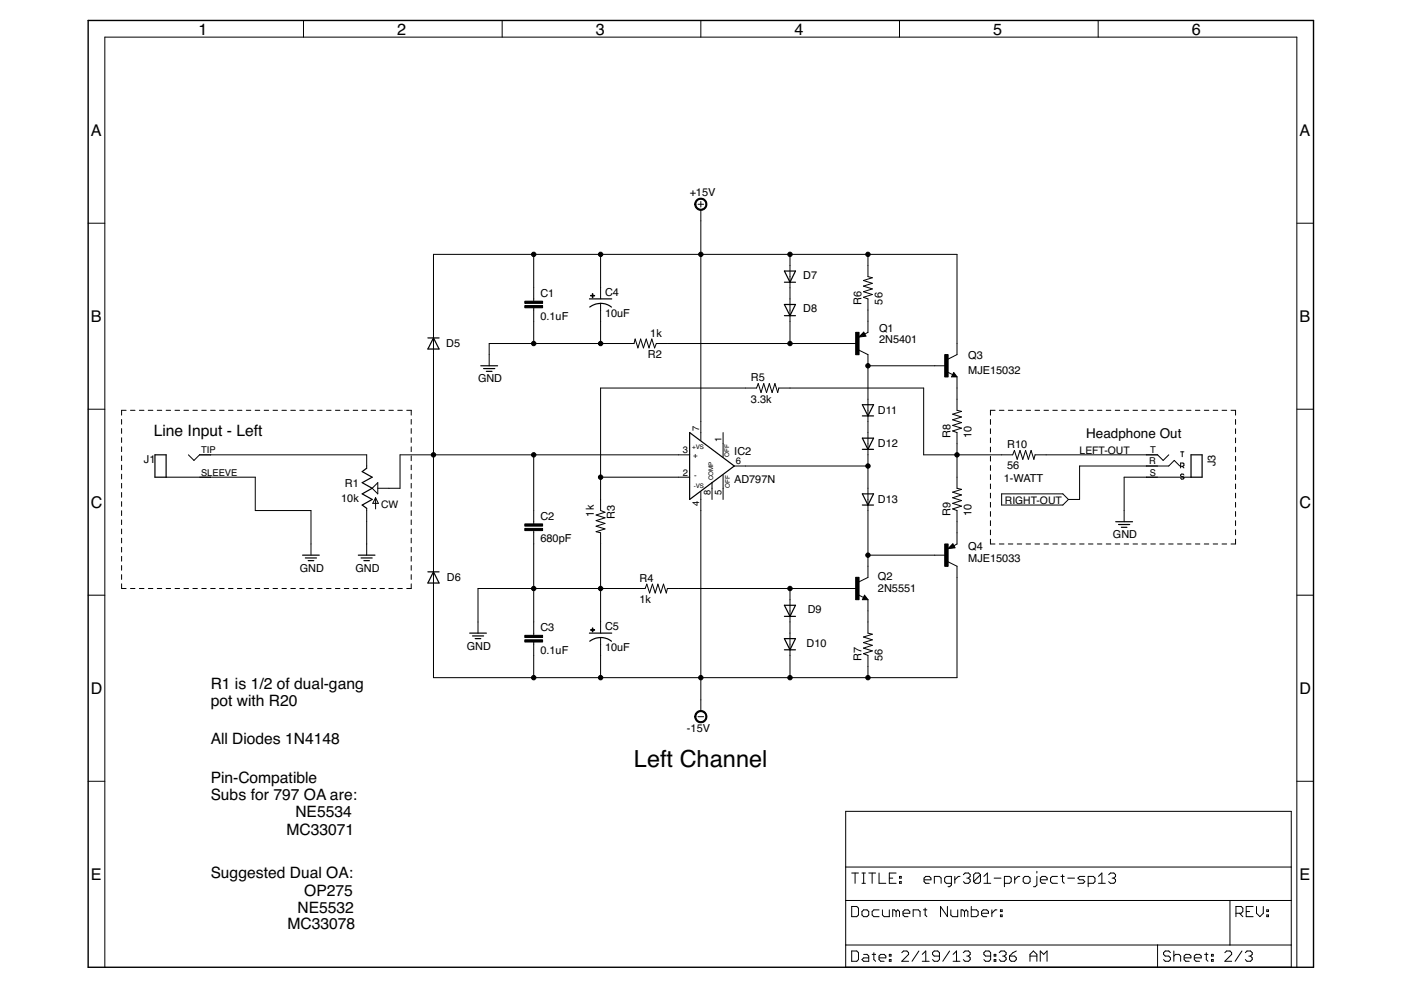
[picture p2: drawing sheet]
<svg xmlns="http://www.w3.org/2000/svg" width="297mm" height="210mm" viewBox="0 0 297 210" stroke-linecap="round" stroke-linejoin="round" font-family="sans-serif">
<g fill="#000" stroke="#000" stroke-width=".21">
<path d="M22.2 7.9v197.2zM64.3 4.3v3.6zM106.5 4.3v3.6zM148.6 4.3v3.6zM190.7 4.3v3.6zM232.8 4.3v3.6zM22.2 7.9h252.8zM18.7 47.3h3.5zM91.9 53.9v16.6zM113.2 53.9v7.1zM91.9 53.9h21.3zM113.2 53.9h14.1z"/>
<path d="M148 43.3h1.2zM148.6 44.5v2.3zM148.6 42.7v1.2zM148.6 53.9h18.9zM127.3 53.9h21.3zM148.6 46.8v7.1zM167.5 56.3v2.4zM167.5 53.9v2.4zM167.5 53.9h16.5zM183.1 59.5l1.9-.6zM184 56.3v2.4zM184 53.9v2.4z"/>
<path d="M184 58.7l1 .2zM184 53.9h18.9zM275 47.3h3.5zM91.9 72.8v2.4zM91.9 70.5v2.3zM103.7 75.2v2.4zM103.7 72.8v2.4zM113.2 61v2.4zM113.2 65.7v2.4zM113.2 65.3v.4zM113.2 63.4v.5zM103.7 72.8h9.5z"/>
<path d="M113.2 68.1v4.7zM127.3 64.3v1.4zM127.3 61v2.4zM127.3 65.7v2.4zM127.3 68.1v4.7zM127.3 72.8h4.8zM113.2 72.8h14.1zM127.3 53.9v7.1zM132.1 72.8h2.3zM134.7 71.9l-.3 .9zM134.7 71.9l.6 1.9zM135.8 71.9l-.5 1.9z"/>
<path d="M135.8 71.9l.6 1.9zM137 71.9l-.6 1.9zM137 71.9l.6 1.9zM138.2 71.9l-.6 1.9zM138.2 71.9l.6 1.9zM139.1 72.8l-.3 1zM139.1 72.8h2.4zM141.5 72.8h26zM167.5 58.7v2.3zM167.5 63.4v2.3zM167.5 65.7v2.4zM167.5 72.8h11.8z"/>
<path d="M167.5 68.1v4.7zM167.5 61v2.4zM179.3 72.8h2.4zM182.1 71.5l1.5-.2zM183.1 63l1.9-.6zM183.1 61.8l1.9-.5zM183.1 60.7l1.9-.6zM183.1 70.4l-1 1.1zM183.1 70.4l.5 .9zM184 63.4v2.3zM183.1 63l.9 .4zM184 68.1v2.4z"/>
<path d="M184 75.2v2.4zM183.3 70.8l.7-.3zM182.1 74.3l1.9 .9zM184 65.7v2.4zM184 77.6v7zM183.1 61.8l1.9 .6zM183.1 60.7l1.9 .6zM183.1 59.5l1.9 .6zM198.2 77.6h2.4zM184 77.6h14.2zM202.2 79l-.5 .9zM200.8 78.9l1.2 .5z"/>
<path d="M202.2 79l.7 .9zM202.9 72.8v2.4zM201 76.1l1.9-.9zM201.7 79.9h1.2zM202.9 53.9v18.9zM18.7 86.8h3.5zM25.8 87h.9zM25.8 98.6v1zM25.8 96.7v1zM25.8 94.7v1.1zM25.8 92.8v1zM25.8 90.9v1z"/>
<path d="M25.8 88.9v1zM25.8 87v1zM27.7 87h.9zM29.5 87h1zM31.4 87h1zM33.3 87h1zM35.2 87h1zM37.1 87h1zM39 87h1zM39.9 96.4l1.2 1.2zM40.9 87h.9zM41.1 97.6l1.2-1.2z"/>
<path d="M42.3 96.4h2.4zM42.8 87h.9zM44.7 87h.9zM46.5 87h1zM48.5 87h.9zM50.3 87h1zM52.2 87h1zM54.1 87h1zM56 87h1zM57.9 87h.9zM59.8 87h.9zM61.7 87h.9z"/>
<path d="M63.6 87h.9zM65.4 87h1zM67.3 87h1zM69.2 87h1zM71.1 87h1zM73 87h1zM74.9 87h.9zM76.8 87h.9zM77.7 96.4v2.4zM77.7 98.8v.5zM44.7 96.4h33zM78.7 87h.9z"/>
<path d="M80.6 87h.9zM82.4 87h1zM84.3 87h1zM84.8 96.4h7.1zM86.2 87h1zM87.2 87v1zM87.2 88.9v1zM87.2 90.9v1zM87.2 92.8v1zM87.2 94.7v1.1zM87.2 96.7v1zM87.2 98.6v1z"/>
<path d="M91.9 96.4h21.3zM91.9 75.2v21.2zM113.2 96.4v11.8zM113.2 96.4h30.7zM127.3 82.3h30.7zM143.9 96.4h2.3zM148.6 89.4v2.3zM148.6 91.7v1.7zM148.6 53.9v35.5zM153.3 94.1v2.8zM153.3 91.7v2.4zM155.7 98.8h2.3z"/>
<path d="M158 82.3h2.4zM158 98.8h26zM160.8 81.3l-.4 1zM160.8 81.3l.6 1.9zM161.9 81.3l-.5 1.9zM161.9 81.3l.6 1.9zM163.1 81.3l-.6 1.9zM163.1 81.3l.6 1.9zM164.3 81.3l-.6 1.9zM164.3 81.3l.6 1.9zM165.1 82.3l-.2 .9zM165.1 82.3h2.4z"/>
<path d="M167.5 82.3h28.3zM184 84.6v2.4zM184 87v2.4zM184 91.7v2.4zM184 94.1v2.3zM184 96.4v2.4zM184 98.8v4.7zM184 89.4v2.3zM195.8 82.3v14.1zM195.8 96.4h7.1zM202 91.4l1.9-.6zM202 90.2l1.9-.6z"/>
<path d="M202 89l1.9-.6zM202 87.8l1.9-.6zM202.9 84.6v2.4zM202.9 91.7v2.4zM202 91.4l.9 .3zM202.9 79.9v2.4zM202.9 82.3v2.3zM202.9 94.1v2.3zM202 90.2l1.9 .6zM202 89l1.9 .6zM202 87.8l1.9 .6zM202.9 87l1 .2z"/>
<path d="M210 87v1zM210 88.9v1.1zM210 90.9v1zM210 92.9v1zM210 94.8v1zM210 96.8v1zM210 98.7v1zM210 87h1zM212.4 96.4h2.3zM202.9 96.4h9.5zM211.9 87h1zM215.1 95.5l-.4 .9z"/>
<path d="M213.8 87h.9zM215.1 95.5l.6 1.9zM216.3 95.5l-.6 1.9zM216.3 95.5l.6 1.9zM215.7 87h.9zM217.4 95.5l-.5 1.9zM217.4 95.5l.6 1.9zM218.6 95.5l-.6 1.9zM217.6 87h.9zM218.6 95.5l.6 1.9zM219.5 96.4l-.3 1zM219.4 87h1z"/>
<path d="M219.5 96.4h2.3zM221.8 96.4h21.3zM221.3 87h1zM223.2 87h1zM225.1 87h1zM227 87h1zM228.9 98.8v7.1zM228.9 87h.9zM230.8 87h.9zM232.7 87h.9zM234.5 87h1zM236.5 87h.9z"/>
<path d="M238.3 87h1zM240.2 87h1zM243.1 98.8h2.3zM243.1 96.4h2.3zM228.9 98.8h14.2zM242.1 87h1zM244 87h1zM245.4 96.4l1.2 1.2zM245.9 87h.9zM247.8 96.4l-1.2 1.2zM243.1 98.8h4.7zM247.8 87h.9z"/>
<path d="M249 97.6l-1.2 1.2zM249 97.6l1.1 1.2zM250.3 95.8h.7zM250.3 98.2v1zM250.3 98.2h.5zM249.7 87h.9zM250.7 95.8v1zM250.7 98.9l.3 .3zM250.8 98.2l.2 .1zM250.3 98.9h.5zM251 98.3v.4zM251 98.7l-.2 .2z"/>
<path d="M251.5 87h1zM253.4 87h1zM255.3 87h1zM257.2 87h1zM259.1 87h1zM262 98.7v1zM262 96.8v1zM262 94.8v1zM262 92.9v1zM262 90.9v1zM262 88.9v1.1zM262 87v1z"/>
<path d="M261 87h1zM275 86.8h3.5zM25.8 118v1zM25.8 116v1.1zM25.8 114.1v1zM25.8 112.2v1zM25.8 110.2v1zM25.8 108.3v1zM25.8 106.4v1zM25.8 104.4v1zM25.8 102.5v1zM25.8 100.5v1.1z"/>
<path d="M35.2 101.2h9.5zM42.3 101.2h2.4zM44.7 101.2h9.4zM54.1 101.2v7zM65.9 115.3v2.4zM65.9 108.2v7.1zM54.1 108.2h11.8zM77.7 108.2v2.4zM77.7 107.8v.4zM77.7 115.3v2.4zM77.7 110.6v4.7zM78.9 103.5l1.2-1.2z"/>
<path d="M79.6 105.5l-.6 1.2zM79.6 105.5v2.4zM79.6 105.5l.6 1.2zM78.9 103.5l1.2 1.2zM80.1 102.3v2.4zM79 106.7h1.2zM80.1 103.5h2.4zM82.5 103.5h2.3zM84.8 96.4v7.1zM87.2 100.5v1.1zM87.2 102.5v1zM87.2 104.4v1z"/>
<path d="M87.2 106.4v1zM87.2 108.3v1zM87.2 110.2v1zM87.2 112.2v1zM87.2 114.1v1zM87.2 116v1.1zM87.2 118v1zM87.2 119.9v1zM113.2 108.2v2.4zM113.2 113v2.3zM113.2 112.5v.5zM113.2 110.6v.5z"/>
<path d="M126.4 109.2l1.9 .6zM126.4 110.4l1.9 .6zM126.4 111.6l1.9 .5zM126.4 112.7l.9 .3zM127.3 113v2.3zM127.3 105.9v2.3zM127.3 108.2l1 .4zM127.3 115.3v9.5zM127.3 101.2v4.7zM127.3 82.3v18.9zM126.4 109.2l1.9-.6zM126.4 110.4l1.9-.6z"/>
<path d="M126.4 111.6l1.9-.6zM126.4 112.7l1.9-.6zM143.9 101.2h2.3zM127.3 101.2h16.6zM148.6 105.9v2.3zM148.6 104.2v1.7zM148.6 108.2v35.5zM151 103.5v2.4zM151 102.3v1.2zM153.3 100.7v2.8zM153.3 103.5v2.4zM184 103.5v2.4z"/>
<path d="M184 105.9v2.3zM184 108.2v9.5zM184 117.7v2.4zM198.2 117.7h2.4zM184 117.7h14.2zM201 116.3l1.5-.2zM202 107.9l1.9-.6zM202 106.7l1.9-.6zM202 105.5l1.9-.6zM202 104.4l1.9-.6zM202 115.3l-1 1zM202 115.3l.5 .8z"/>
<path d="M202.9 101.2v2.3zM202.9 108.2v2.4zM202 107.9l.9 .3zM202.9 113v2.3zM202.2 115.7l.7-.4zM202.9 110.6v2.4zM202.9 96.4v4.8zM202 106.7l1.9 .6zM202 105.5l1.9 .6zM202 104.4l1.9 .5zM202.9 103.5l1 .3zM210 100.6v1.1z"/>
<path d="M210 102.6v1zM210 104.6v1zM210 106.5v1zM210 108.5v1zM210 110.4v1zM210 112.4v1zM210 114.3v1zM210 115.3h.9zM211.9 115.3h1zM212.4 104.7v2.4zM212.4 107.1h12.9zM213.8 115.3h.9z"/>
<path d="M215.7 115.3h.9zM217.6 115.3h.9zM219.4 115.3h1zM221.3 115.3h1zM223.2 115.3h1zM225.1 115.3h1zM212.4 104.7h12.9zM225.3 104.7l1.2 1.2zM226.5 105.9l-1.2 1.2zM227 115.3h1zM228.9 115.3h.9zM226.5 105.9h2.4z"/>
<path d="M230.8 115.3h.9zM232.7 115.3h.9zM234.5 115.3h1zM236.5 115.3h.9zM238.3 115.3h1zM238.3 108.2v2.4zM238.3 101.2v7zM240.2 115.3h1zM242.1 115.3h1zM243.1 101.2h2.3zM238.3 101.2h4.8zM244 115.3h1z"/>
<path d="M245.9 115.3h.9zM247.8 115.3h.9zM249.7 115.3h.9zM250.3 100.7v.2zM250.3 100.9l.2 .1zM250.5 100.5l-.2 .2zM250.5 101h.3zM250.3 101.4l.2 .2zM250.5 100.5h.3zM250.8 101l.2 .2zM250.5 101.6h.3zM250.8 100.5l.2 .2z"/>
<path d="M251 101.2v.2zM251 101.4l-.2 .2zM251.5 115.3h1zM243.1 101.2h9.4zM253.4 115.3h1zM255.3 115.3h1zM257.2 115.3h1zM259.1 115.3h1zM261 115.3h1zM262 114.3v1zM262 112.4v1zM262 110.4v1z"/>
<path d="M262 108.5v1zM262 106.5v1zM262 104.6v1zM262 102.6v1zM262 100.6v1.1zM18.7 126.2h3.5zM25.8 123.8v1zM25.8 121.8v1.1zM25.8 119.9v1zM25.8 124.8h.9zM27.7 124.8h.9zM29.5 124.8h1z"/>
<path d="M31.5 124.8h.9zM33.3 124.8h1zM35.2 124.8h1zM37.1 124.8h1zM39 124.8h1zM40.9 124.8h.9zM42.8 124.8h.9zM44.7 124.8h.9zM46.5 124.8h1zM48.5 124.8h.9zM50.3 124.8h1zM52.2 124.8h1z"/>
<path d="M54.1 124.8h1zM56 124.8h1zM57.9 124.8h.9zM59.8 124.8h.9zM61.7 124.8h.9zM63.6 124.8h.9zM65.4 124.8h1zM67.3 124.8h1zM69.2 124.8h1zM71.1 124.8h1zM73 124.8h1zM74.9 124.8h.9z"/>
<path d="M76.8 124.8h.9zM78.7 124.8h.9zM80.6 124.8h.9zM82.4 124.8h1zM84.3 124.8h1zM87.2 121.8v1.1zM87.2 123.8v1zM86.2 124.8h1zM91.9 122.4v2.4zM91.9 120.1v2.3zM91.9 96.4v23.7zM91.9 124.8v18.9z"/>
<path d="M101.3 131.9v2.3zM101.3 124.8v7.1zM101.3 124.8h11.9zM113.2 131.9v2.3zM113.2 136.6v2.4zM113.2 136.1v.5zM113.2 134.2v.5zM113.2 115.3v9.5zM113.2 124.8v7.1zM113.2 139v4.7zM127.3 135.2v1.4zM127.3 131.9v2.3z"/>
<path d="M127.3 136.6v2.4zM113.2 124.8h14.1zM127.3 124.8v7.1zM127.3 139v4.7zM134.4 124.8h2.4zM127.3 124.8h7.1zM137.1 123.8l-.3 1zM137.1 123.8l.6 1.9zM138.3 123.8l-.6 1.9zM138.3 123.8l.6 1.9zM139.5 123.8l-.6 1.9zM139.5 123.8l.6 1.9z"/>
<path d="M140.7 123.8l-.6 1.9zM140.7 123.8l.6 1.9zM141.5 124.8l-.2 .9zM141.5 124.8h2.4zM143.9 124.8h23.6zM167.5 127.1v2.4zM167.5 129.5v2.4zM167.5 134.2v2.4zM167.5 136.6v2.4zM167.5 124.8h11.8zM167.5 124.8v2.3zM167.5 131.9v2.3z"/>
<path d="M167.5 139v4.7zM179.3 124.8h2.4zM183.3 126.2l-.5 .9zM183.1 138.6l1.9-.6zM183.1 137.4l1.9-.6zM183.1 136.2l1.9-.5zM183.1 135.1l1.9-.6zM181.9 126.1l1.2 .6zM183.3 126.2l.7 .9zM184 131.9v2.3zM183.1 138.6l.9 .4zM184 127.1v2.4z"/>
<path d="M184 120.1v2.3zM182.1 123.4l1.9-1zM182.8 127.1h1.2zM184 129.5v2.4zM183.1 137.4l1.9 .6zM183.1 136.2l1.9 .6zM183.1 135.1l1.9 .6zM184 134.2l1 .3zM202.9 120.1v2.3zM201 119.1l1.9 1zM202.9 122.4v21.3zM275 126.2h3.5z"/>
<path d="M91.9 143.7h21.3zM113.2 143.7h14.1zM127.3 143.7h21.3zM148 152h1.2zM148.6 148.4v2.4zM148.6 143.7h18.9zM148.6 143.7v4.7zM167.5 143.7h16.5zM184 139v2.3zM184 141.3v2.4zM184 143.7h18.9zM18.7 165.7h3.5z"/>
<path d="M179.3 172h94.5zM273.8 172v11.8zM275 165.7h3.5zM179.3 183.8v7.1zM179.3 183.8h94.5zM179.3 172v11.8zM180.6 185.1h1.4zM180.6 192.2v2.2zM180.6 194.4h1.1zM181.3 185.1v2.2zM181.7 194.4l.3-.4zM180.6 192.2h1.1z"/>
<path d="M182 192.6v1.4zM181.7 192.2l.3 .4zM182.8 187.3h.7zM182.8 185.1h.7zM182.8 193.3v.7zM182.8 194l.3 .4zM183.1 185.1v2.2zM183.1 194.4h.7zM183.1 192.9l-.3 .4zM183.8 194.4l.4-.4zM183.1 192.9h.7zM184.2 185.1h1.5z"/>
<path d="M184.2 193.3v.7zM183.8 192.9l.4 .4zM184.9 185.1v2.2zM184.9 193.3v.7zM184.9 194l.4 .4zM185.3 192.9l-.4 .4zM185.3 194.4h1.1zM186.4 185.1v2.2zM186.4 187.3h1.4zM185.3 192.9h1.1zM187.1 192.9v1.1zM187.1 194l.4 .4z"/>
<path d="M187.5 194.4h1.1zM188.6 185.1v2.2zM188.6 187.3h1.4zM188.6 186.2h.7zM188.6 192.9v1.5zM189.3 192.9v1.5zM189.3 192.9h.3zM189.6 192.9l.4 .4zM188.6 185.1h1.4zM190 193.3v1.1zM190 193.3l.4-.4zM190.4 192.9l.3 .4z"/>
<path d="M190.7 185.8h.4zM190.7 185.8v.4zM190.7 186.9h.4zM190.7 186.9v.4zM190.7 193.3v1.1zM191.1 185.8v.4zM190.7 186.2h.4zM191.1 186.9v.4zM190.7 187.3h.4zM191.5 193.3v.7zM191.5 193.3l.3-.4zM191.5 194l.3 .4z"/>
<path d="M191.8 192.9h.7zM191.8 194.4h.7zM192.5 192.9l.4 .4zM192.9 193.3v.3zM191.5 193.6h1.4zM193.6 192.9v1.5zM193.6 192.9h1.1zM194.7 192.9l.4 .4zM195.1 193.3v1.1zM195.8 192.9h.7zM195.9 186.2v.7zM196.3 185.8l-.4 .4z"/>
<path d="M196.2 192.6v1.4zM196.2 194l.3 .4zM195.9 186.9l.4 .4zM196.3 185.8h.7zM196.3 187.3h.7zM197 185.8l.4 .4zM197.4 186.2v.3zM195.9 186.5h1.5zM198.1 185.8v1.5zM198.1 185.8h1.1zM199.2 185.8l.3 .4zM199.4 192.2v2.2z"/>
<path d="M199.4 192.2l1.5 2.2zM199.5 186.2v1.1zM200.3 186.2v.7zM200.3 186.9l.3 .4zM200.6 185.8l-.3 .4zM200.6 187.3h1.1zM200.9 192.2v2.2zM201 188h.4zM201.4 188l.3-.4zM201.6 192.9v1.1zM201.6 194l.4 .4zM201.7 185.8v1.8z"/>
<path d="M200.6 185.8h1.1zM202 194.4h1.1zM202.4 185.8v1.5zM202.4 186.5l.8-.7zM203.1 192.9v1.5zM203.2 185.8h.3zM203.8 192.9v1.5zM203.8 192.9h.3zM204.1 192.9l.4 .4zM204.3 185.5l.3-.4zM204.5 193.3v1.1zM204.5 193.3l.4-.4z"/>
<path d="M204.6 185.1h.7zM204.3 186.9l.3 .4zM204.9 192.9l.3 .4zM205.2 193.3v1.1zM205.3 185.1l.4 .4zM205 186.2h.3zM205.3 186.2l.4 .3zM204.6 187.3h.7zM205.7 185.5v.3zM205.7 185.8l-.4 .4zM205.7 186.5v.4zM205.7 186.9l-.4 .4z"/>
<path d="M205.9 192.2v2.2zM205.9 194.4h1.1zM206.4 185.5v1.4zM206.4 185.5l.4-.4zM207.9 185.5l-1.5 1.4zM206.8 185.1h.7zM206.4 186.9l.4 .4zM207 194.4l.4-.4zM205.9 192.9h1.1zM207.4 193.3v.7zM207 192.9l.4 .4zM207.5 185.1l.4 .4z"/>
<path d="M206.8 187.3h.7zM207.9 185.5v1.4zM207.9 186.9l-.4 .4zM208.1 193.3v.7zM208.1 193.3l.4-.4zM208.1 194l.4 .4zM208.5 192.9h.7zM208.6 185.8l.7-.7zM208.6 187.3h1.5zM208.5 194.4h.7zM209.2 192.9l.4 .4zM209.3 185.1v2.2z"/>
<path d="M209.6 193.3v.3zM208.1 193.6h1.5zM210.3 192.9v1.5zM210.3 193.6l.7-.7zM210.8 186.2h1.4zM211 192.9h.4zM212.1 192.9h.4zM212.1 192.9v.4zM212.1 194h.4zM212.1 194v.4zM212.5 192.9v.4zM212.1 193.3h.4z"/>
<path d="M212.5 194v.4zM212.1 194.4h.4zM213 185.8v2.2zM213 185.8h1zM214 185.8l.4 .4zM213 187.3h1zM214.4 186.2v.7zM214.4 186.9l-.4 .4zM215.1 185.8v1.5zM215.1 186.5l.8-.7zM215.9 185.8h.3zM216.9 186.2v.7z"/>
<path d="M216.9 186.9l.4 .4zM217.3 187.3h.7zM217.3 185.8l-.4 .4zM218 187.3l.4-.4zM217.3 185.8h.7zM218.4 186.2v.7zM218 185.8l.4 .4zM219.1 188h.4zM219.5 188l.3-.4zM219.8 185.8v1.8zM219.8 184.7v.4zM220.6 186.2v.7z"/>
<path d="M220.6 186.2l.3-.4zM220.6 186.9l.3 .4zM220.9 185.8h.8zM220.9 187.3h.8zM221.7 185.8l.3 .4zM222 186.2v.3zM220.6 186.5h1.4zM222.7 186.2v.7zM222.7 186.9l.4 .4zM223.1 185.8l-.4 .4zM223.1 187.3h1.1zM223.1 185.8h1.1z"/>
<path d="M224.9 185.8h.7zM225.3 185.5v1.4zM225.3 186.9l.3 .4zM226.4 186.2h1.4zM228.5 187.3h1.1zM228.5 186.2l.4-.4zM228.5 186.2l.4 .3zM228.9 185.8h1.1zM229.6 187.3l.4-.4zM228.9 186.5h.7zM229.6 186.5l.4 .4zM230.7 185.8v2.2z"/>
<path d="M230.7 185.8h1.1zM231.8 185.8l.4 .4zM230.7 187.3h1.1zM232.2 186.2v.7zM232.2 186.9l-.4 .4zM232.9 185.8l.7-.7zM232.9 187.3h1.4zM233.6 185.1v2.2zM235.1 185.5l.3-.4zM235.4 185.1h.8zM235.1 186.9l.3 .4zM236.2 185.1l.3 .4z"/>
<path d="M235.8 186.2h.4zM236.2 186.2l.3 .3zM235.4 187.3h.8zM236.5 185.5v.3zM236.5 185.8l-.3 .4zM236.5 186.5v.4zM236.5 186.9l-.3 .4zM260.8 190.9v9.5zM179.3 190.9h81.5zM262 192.2v2.2zM262 192.2h1.1zM262.8 193.6l.7 .8z"/>
<path d="M263.1 192.2l.4 .4zM262 193.6h1.1zM263.5 192.6v.7zM263.5 193.3l-.4 .3zM264.2 192.2v2.2zM264.2 194.4h1.5zM264.2 193.3h.7zM264.2 192.2h1.5zM266.4 192.2v1.4zM266.4 193.6l.7 .8zM267.8 193.6l-.7 .8zM267.8 192.2v1.4z"/>
<path d="M268.6 192.9h.3zM268.6 192.9v.4zM268.6 194h.3zM268.6 194v.4zM268.9 192.9v.4zM268.6 193.3h.3zM268.9 194v.4zM268.6 194.4h.3zM260.8 190.9h13zM273.8 190.9v9.5zM273.8 183.8v7.1zM179.3 205.1h66.1z"/>
<path d="M179.3 200.4v4.7zM179.3 200.4h66.1zM179.3 190.9v9.5zM180.6 201.6v2.2zM180.6 203.8h1.1zM182 203.5l-.3 .3zM180.6 201.6h1.1zM182 202v1.5zM181.7 201.6l.3 .4zM182.8 203.5l.3-.4zM183.1 202.4h.7zM182.8 203.5l.3 .3z"/>
<path d="M183.1 203.1h1.1zM183.8 202.4l.4 .3zM184.2 202.7v1.1zM183.1 203.8h1.1zM184.9 202.4h.8zM185.3 202v1.5zM185.3 203.5l.4 .3zM186.4 202.7v.8zM186.7 202.4l-.3 .3zM186.4 203.5l.3 .3zM186.7 202.4h.8zM186.7 203.8h.8z"/>
<path d="M187.5 202.4l.3 .3zM187.8 202.7v.4zM186.4 203.1h1.4zM188.6 202.4h.3zM188.6 202.4v.3zM188.6 203.5h.3zM188.6 203.5v.3zM188.9 202.4v.3zM188.6 202.7h.3zM188.9 203.5v.3zM188.6 203.8h.3zM192.6 202.4l-1.4 1.4z"/>
<path d="M191.6 201.6l-.4 .4zM191.6 201.6h.7zM191.2 203.8h1.4zM192.6 202v.4zM192.3 201.6l.3 .4zM194.8 201.6l-1.4 2.2zM195.5 202.4l.8-.8zM195.5 203.8h1.5zM196.3 201.6v2.2zM197.7 203.5l.4 .3zM197.7 202v.4zM197.7 202.4l.4 .3z"/>
<path d="M198.1 203.8h.7zM198.1 201.6l-.4 .4zM198.1 202.7h1.1zM198.8 203.8l.4-.3zM198.1 201.6h.7zM199.2 202v1.5zM198.8 201.6l.4 .4zM201.3 201.6l-1.4 2.2zM202.1 202.4l.7-.8zM202.1 203.8h1.4zM202.8 201.6v2.2zM204.2 202l.4-.4z"/>
<path d="M204.6 201.6h.7zM204.2 203.5l.4 .3zM205.3 201.6l.4 .4zM205 202.7h.3zM205.3 202.7l.4 .4zM204.6 203.8h.7zM205.7 202v.4zM205.7 202.4l-.4 .3zM205.7 203.1v.4zM205.7 203.5l-.4 .3zM208.6 203.5l.4 .3zM208.6 202v.4z"/>
<path d="M208.6 202.4l.4 .3zM209 203.8h.7zM209 201.6l-.4 .4zM209 202.7h1zM209.7 203.8l.3-.3zM209 201.6h.7zM210 202v1.5zM209.7 201.6l.3 .4zM210.8 202.4h.3zM210.8 202.4v.3zM210.8 203.5h.3zM210.8 203.5v.3z"/>
<path d="M211.1 202.4v.3zM210.8 202.7h.3zM211.1 203.5v.3zM210.8 203.8h.3zM211.9 202l.3-.4zM212.2 201.6h.7zM211.9 203.5l.3 .3zM212.9 201.6l.4 .4zM212.6 202.7h.3zM212.9 202.7l.4 .4zM212.2 203.8h.7zM213.3 202v.4z"/>
<path d="M212.9 202.7l.4-.3zM213.3 203.1v.4zM212.9 203.8l.4-.3zM214 202.7v.8zM214 203.5l.4 .3zM214.4 203.8h.7zM214.8 202l-.8 .7zM215.5 203.5l-.4 .3zM214 202.7h1.1zM214.8 202l.7-.4zM215.5 203.1v.4zM215.1 202.7l.4 .4z"/>
<path d="M218.4 202.4v1.4zM218.4 202.4l.7-.8zM218.4 202.7h1.4zM219.1 201.6l.7 .8zM219.8 202.4v1.4zM220.6 201.6v2.2zM220.6 201.6l.7 .8zM221.3 202.4l.7-.8zM222 201.6v2.2zM245.4 200.4v4.7zM245.4 200.4h15.4zM245.4 205.1h28.4z"/>
<path d="M246.7 202v.4zM246.7 202.4l.4 .3zM247.1 201.6l-.4 .4zM247.1 202.7h.7zM246.7 203.5l.4 .3zM247.1 201.6h.7zM247.8 202.7l.4 .4zM247.1 203.8h.7zM247.8 201.6l.4 .4zM248.2 203.1v.4zM248.2 203.5l-.4 .3zM248.9 201.6v2.2z"/>
<path d="M248.9 202.7l.3-.3zM249.2 202.4h.8zM250 202.4l.3 .3zM250.3 202.7v1.1zM251.1 202.7v.8zM251.4 202.4l-.3 .3zM251.1 203.5l.3 .3zM251.4 202.4h.7zM251.4 203.8h.7zM252.1 202.4l.4 .3zM252.5 202.7v.4zM251.1 203.1h1.4z"/>
<path d="M253.2 202.7v.8zM253.2 202.7l.4-.3zM253.2 203.5l.4 .3zM253.6 202.4h.7zM253.6 203.8h.7zM254.3 202.4l.4 .3zM254.7 202.7v.4zM253.2 203.1h1.5zM255.4 202.4h.7zM255.8 202v1.5zM255.8 203.5l.3 .3zM256.9 202.4h.3z"/>
<path d="M256.9 202.4v.3zM256.9 203.5h.3zM256.9 203.5v.3zM257.2 202.4v.3zM256.9 202.7h.3zM257.2 203.5v.3zM256.9 203.8h.3zM261.1 202.4l-1.4 1.4zM260.1 201.6l-.4 .4zM260.1 201.6h.7zM260.8 200.4h13zM259.7 203.8h1.4z"/>
<path d="M261.1 202v.4zM260.8 201.6l.3 .4zM263.3 201.6l-1.4 2.2zM264 202l.4-.4zM264.4 201.6h.7zM264 203.5l.4 .3zM265.1 201.6l.4 .4zM264.8 202.7h.3zM265.1 202.7l.4 .4zM264.4 203.8h.7zM265.5 202v.4zM265.5 202.4l-.4 .3z"/>
<path d="M265.5 203.1v.4zM265.5 203.5l-.4 .3zM273.8 200.4v4.7zM275 7.9v197.2z"/>
<path d="M147.7 42.4a1.29 1.29 0 0 1 2 .3 1.29 1.29 0 0 1-.8 1.9 1.29 1.29 0 0 1-1.6-1.3h.2a1.06 1.06 0 0 1 1.5-1 1.06 1.06 0 0 1 .3 1.8 1.06 1.06 0 0 1-1.7-.5l-.1-.3h-.2z" fill-rule="evenodd"/>
<path d="M147.7 151a1.29 1.29 0 0 1 2 .3 1.29 1.29 0 0 1-.8 1.9 1.29 1.29 0 0 1-1.6-1.2h.2a1.06 1.06 0 0 1 1.5-1 1.06 1.06 0 0 1 .3 1.7 1.06 1.06 0 0 1-1.7-.5l-.1-.2h-.2z" fill-rule="evenodd"/>
<circle cx="113.2" cy="53.9" r=".47"/>
<circle cx="127.3" cy="53.9" r=".47"/>
<circle cx="148.6" cy="53.9" r=".47"/>
<circle cx="167.5" cy="53.9" r=".47"/>
<circle cx="184" cy="53.9" r=".47"/>
<circle cx="113.2" cy="72.8" r=".47"/>
<circle cx="127.3" cy="72.8" r=".47"/>
<circle cx="167.5" cy="72.8" r=".47"/>
<circle cx="184" cy="77.6" r=".47"/>
<circle cx="91.9" cy="96.4" r=".47"/>
<circle cx="113.2" cy="96.4" r=".47"/>
<circle cx="184" cy="98.8" r=".47"/>
<circle cx="202.9" cy="96.4" r=".47"/>
<circle cx="127.3" cy="101.2" r=".47"/>
<circle cx="184" cy="117.7" r=".47"/>
<circle cx="113.2" cy="124.8" r=".47"/>
<circle cx="127.3" cy="124.8" r=".47"/>
<circle cx="167.5" cy="124.8" r=".47"/>
<circle cx="113.2" cy="143.7" r=".47"/>
<circle cx="127.3" cy="143.7" r=".47"/>
<circle cx="148.6" cy="143.7" r=".47"/>
<circle cx="167.5" cy="143.7" r=".47"/>
<circle cx="184" cy="143.7" r=".47"/>
</g>
<path d="M18.7 4.3v200.8zM18.7 4.3h259.8zM18.7 205.1h259.8zM278.5 4.3v200.8z" fill="#000" stroke="#000" stroke-width=".3"/>
<g fill="#000" stroke="#000" stroke-width=".25">
<path d="M166.3 57.5l1.2 2.3zM168.7 57.5l-1.2 2.3zM166.3 59.8h1.2zM167.5 59.8h1.2zM166.3 57.5h2.4zM90.7 71.6h1.2zM90.7 74h2.4zM91.9 71.6l-1.2 2.4zM91.9 71.6h1.2zM91.9 71.6l1.2 2.4zM101.9 77.6h3.6zM102.5 78.1h2.4z"/>
<path d="M103.1 78.7h1.2zM125 63.4h4.7zM166.3 64.6l1.2 2.3zM168.7 64.6l-1.2 2.3zM166.3 66.9h1.2zM167.5 66.9h1.2zM166.3 64.6h2.4zM182.4 71.3l.9-.1zM182.7 71.1h.4zM183.1 70.6l-.7 .7zM182.7 71.1l.4-.3zM183.1 70.8l.2 .4z"/>
<path d="M183.1 70.6l.3 .6zM202 79.8h.7zM202 79.7h.3zM202.2 79.2l-.2 .5zM202.2 79.4l.1 .3zM202.2 79.2l.5 .6zM32.9 96.4v4.8zM32.9 96.4h2.3zM76.8 100l.9-.7zM146.2 91.7v14.2zM146.2 91.7l9.5 7.1zM182.8 85.8l1.2 2.4z"/>
<path d="M182.8 92.9l1.2 2.4zM185.2 85.8l-1.2 2.4zM182.8 88.2h1.2zM185.2 92.9l-1.2 2.4zM182.8 95.3h1.2zM184 88.2h1.2zM182.8 85.8h2.4zM184 95.3h1.2zM182.8 92.9h2.4zM252.5 96.4h2.4zM254.9 96.4v4.8zM32.9 101.2h2.3z"/>
<path d="M35.2 96.4v4.8zM64.2 117.7h3.5zM64.7 118.3h2.4zM65.3 118.9h1.2zM76 117.7h3.5zM76.6 118.3h2.3zM76.8 107.1l2.1-1.2zM76.8 104.7l2.1-1.2zM76.8 102.3l2.1-1.1zM77.2 118.9h1.1zM76.8 107.1l.9 .7zM76.8 104.7l2.1 1.2z"/>
<path d="M76.8 102.3l2.1 1.2zM76.8 100l2.1 1.2zM146.2 105.9l4.8-3.6zM151 102.3l4.7-3.5zM182.8 104.7l1.2 2.4zM185.2 104.7l-1.2 2.4zM182.8 107.1h1.2zM184 107.1h1.2zM182.8 104.7h2.4zM201.3 116.2l.9-.1zM201.6 115.9h.4zM201.3 116.2l.7-.7z"/>
<path d="M201.6 115.9l.4-.2zM202 115.7l.2 .4zM202 115.5l.3 .6zM236.6 110.6h3.5zM237.2 111.2h2.3zM237.7 111.8h1.2zM252.5 96.4v4.8zM252.5 101.2h2.4zM90.7 121.2h1.2zM90.7 123.6h2.4zM91.9 121.2l-1.2 2.4zM91.9 121.2h1.2z"/>
<path d="M91.9 121.2l1.2 2.4zM99.6 134.2h3.5zM100.2 134.8h2.3zM100.8 135.4h1.1zM125 134.2h4.7zM166.3 128.3l1.2 2.4zM166.3 135.4l1.2 2.4zM168.7 128.3l-1.2 2.4zM166.3 130.7h1.2zM168.7 135.4l-1.2 2.4zM166.3 137.8h1.2zM167.5 130.7h1.2z"/>
<path d="M166.3 128.3h2.4zM167.5 137.8h1.2zM166.3 135.4h2.4zM183.1 127h.7zM183.1 126.9h.3zM183.3 126.4l-.2 .5zM183.3 126.7l.1 .2zM183.3 126.4l.5 .6z"/>
</g>
<g fill="#000" stroke="#000" stroke-width=".21">
<path d="M111.3 63.9h3.7v.4h-3.7zM111.3 64.8h3.7v.5h-3.7zM125.2 62.6h.9v.2h-.9zM125.6 62.3h.1v.8h-.1zM181.4 70.5h.7v4.7h-.7zM200.3 75.2h.7v4.7h-.7zM111.3 111.1h3.7v.4h-3.7zM111.3 112h3.7v.5h-3.7zM200.3 115.3h.7v4.8h-.7zM111.3 134.7h3.7v.5h-3.7zM111.3 135.7h3.7v.4h-3.7zM125.2 133.5h.9v.1h-.9z"/>
<path d="M125.6 133.1h.1v.9h-.1zM181.4 122.4h.7v4.7h-.7z"/>
</g>
<path d="M127.3 64.3l1.5 .3 .8 .5M127.3 64.3l-.9 .2-1.4 .6M125 136a3.8 3.8 0 0 1 4.6 0" fill="none" stroke="#000" stroke-width=".25"/>
<text font-size="5" x="134.4" y="162.6">Left Channel</text>
<g font-size="3.4">
<text x="42.1" y="7.3">1</text>
<text x="84.2" y="7.3">2</text>
<text x="126.3" y="7.3">3</text>
<text x="168.4" y="7.3">4</text>
<text x="210.6" y="7.3">5</text>
<text x="252.7" y="7.3">6</text>
<text x="19.2" y="28.8">A</text>
<text x="275.5" y="28.8">A</text>
<text x="19.2" y="68.3">B</text>
<text x="275.5" y="68.3">B</text>
<text x="19.2" y="107.7">C</text>
<text x="275.5" y="107.7">C</text>
<text x="19.2" y="147.1">D</text>
<text x="275.5" y="147.1">D</text>
<text x="19.2" y="186.6">E</text>
<text x="275.5" y="186.6">E</text>
</g>
<g font-size="3.3">
<text x="32.6" y="92.4">Line Input - Left</text>
<text x="44.7" y="146">R1 is 1/2 of dual-gang</text>
<text x="44.7" y="149.6">pot with R20</text>
<text x="44.7" y="157.8">All Diodes 1N4148</text>
<text x="44.7" y="166.1">Pin-Compatible</text>
<text x="44.7" y="169.7">Subs for 797 OA are:</text>
<text x="62.6" y="173.2">NE5534</text>
<text x="60.7" y="177">MC33071</text>
<text x="44.7" y="186.2">Suggested Dual OA:</text>
<text x="64.5" y="190">OP275</text>
<text x="61" y="197.1">MC33078</text>
<text x="63.1" y="193.5">NE5532</text>
</g>
<text font-size="2.9" x="230.3" y="92.9">Headphone Out</text>
<g font-size="2.3">
<text x="146.2" y="41.5">+15V</text>
<text x="170.3" y="59.2">D7</text>
<text x="114.6" y="63">C1</text>
<text x="128.3" y="62.8">C4</text>
<text x="182.6" y="64.6" transform="rotate(-90 182.6 64.6)">R6</text>
<text x="187.1" y="64.6" transform="rotate(-90 187.1 64.6)">56</text>
<text x="114.6" y="67.7">0.1uF</text>
<text x="128.3" y="67.3">10uF</text>
<text x="137.9" y="71.4">1k</text>
<text x="170.3" y="66.2">D8</text>
<text x="186.4" y="70.5">Q1</text>
<text x="94.6" y="73.5">D5</text>
<text x="137.4" y="75.9">R2</text>
<text x="186.4" y="72.8">2N5401</text>
<text x="205.3" y="76.1">Q3</text>
<text x="101.4" y="81.1">GND</text>
<text x="159.2" y="80.9">R5</text>
<text x="205.3" y="79.2">MJE15032</text>
<text x="159.2" y="85.3">3.3k</text>
<text x="186.1" y="87.7">D11</text>
<text x="186.1" y="94.8">D12</text>
<text x="201.5" y="92.9" transform="rotate(-90 201.5 92.9)">R8</text>
<text x="206" y="92.9" transform="rotate(-90 206 92.9)">10</text>
<text x="213.5" y="95.1">R10</text>
<text x="30.5" y="98.1">J1</text>
<text x="155.7" y="96.4">IC2</text>
<text x="213.5" y="99.5">56</text>
<text x="257.7" y="98.9" transform="rotate(-90 257.7 98.9)">J3</text>
<text x="72.3" y="106.4">10k</text>
<text x="73.1" y="103.3">R1</text>
<text x="155.7" y="102.3">AD797N</text>
<text x="186.1" y="106.6">D13</text>
<text x="212.8" y="102.1">1-WATT</text>
<text x="114.6" y="110.3">C2</text>
<text x="125.9" y="109.5" transform="rotate(-90 125.9 109.5)">1k</text>
<text x="130.4" y="110" transform="rotate(-90 130.4 110)">R3</text>
<text x="201.5" y="109.4" transform="rotate(-90 201.5 109.4)">R9</text>
<text x="206" y="109.4" transform="rotate(-90 206 109.4)">10</text>
<text x="114.6" y="115">680pF</text>
<text x="205.3" y="119.1">MJE15033</text>
<text x="205.3" y="116.5">Q4</text>
<text x="236" y="114.2">GND</text>
<text x="63.6" y="121.2">GND</text>
<text x="75.4" y="121.2">GND</text>
<text x="94.7" y="123.2">D6</text>
<text x="135.6" y="123.4">R4</text>
<text x="186.1" y="122.9">Q2</text>
<text x="186.1" y="125.5">2N5551</text>
<text x="135.6" y="127.9">1k</text>
<text x="171.3" y="130">D9</text>
<text x="99" y="137.8">GND</text>
<text x="114.6" y="133.9">C3</text>
<text x="128.3" y="133.6">C5</text>
<text x="171" y="137.1">D10</text>
<text x="114.6" y="138.6">0.1uF</text>
<text x="128.3" y="138.1">10uF</text>
<text x="182.6" y="140.1" transform="rotate(-90 182.6 140.1)">R7</text>
<text x="187.1" y="140.1" transform="rotate(-90 187.1 140.1)">56</text>
<text x="145.6" y="155.1">-15V</text>
</g>
<g font-size="2.2">
<text x="228.9" y="96.2">LEFT-OUT</text>
<text x="80.8" y="107.8">CW</text>
<text x="213.1" y="106.8">RIGHT-OUT</text>
</g>
<g font-size="2">
<text x="148.3" y="91.4" transform="rotate(-90 148.3 91.4)">7</text>
<text x="153" y="93.8" transform="rotate(-90 153 93.8)">1</text>
<text x="42.6" y="100.8">SLEEVE</text>
<text x="42.6" y="96.1">TIP</text>
<text x="144.8" y="96.1">3</text>
<text x="144.8" y="100.8">2</text>
<text x="156" y="98.5">6</text>
<text x="243.7" y="98.5">R</text>
<text x="243.8" y="100.8">S</text>
<text x="243.9" y="96.1">T</text>
<text x="148.3" y="107.3" transform="rotate(-90 148.3 107.3)">4</text>
<text x="150.6" y="105" transform="rotate(-90 150.6 105)">8</text>
<text x="153" y="105" transform="rotate(-90 153 105)">5</text>
</g>
<g font-size="1.7">
<text x="146.9" y="97.2">+</text>
<text x="147.2" y="101.4">-</text>
</g>
<g font-size="1.3">
<text x="146.8" y="95.1">+VS</text>
<text x="151.2" y="101.9" transform="rotate(-90 151.2 101.9)">COMP</text>
<text x="154.6" y="96.9" transform="rotate(-90 154.6 96.9)">OFF</text>
<text x="147.1" y="103.4">-VS</text>
<text x="154.7" y="103.5" transform="rotate(-90 154.7 103.5)">OFF</text>
</g>
</svg>
